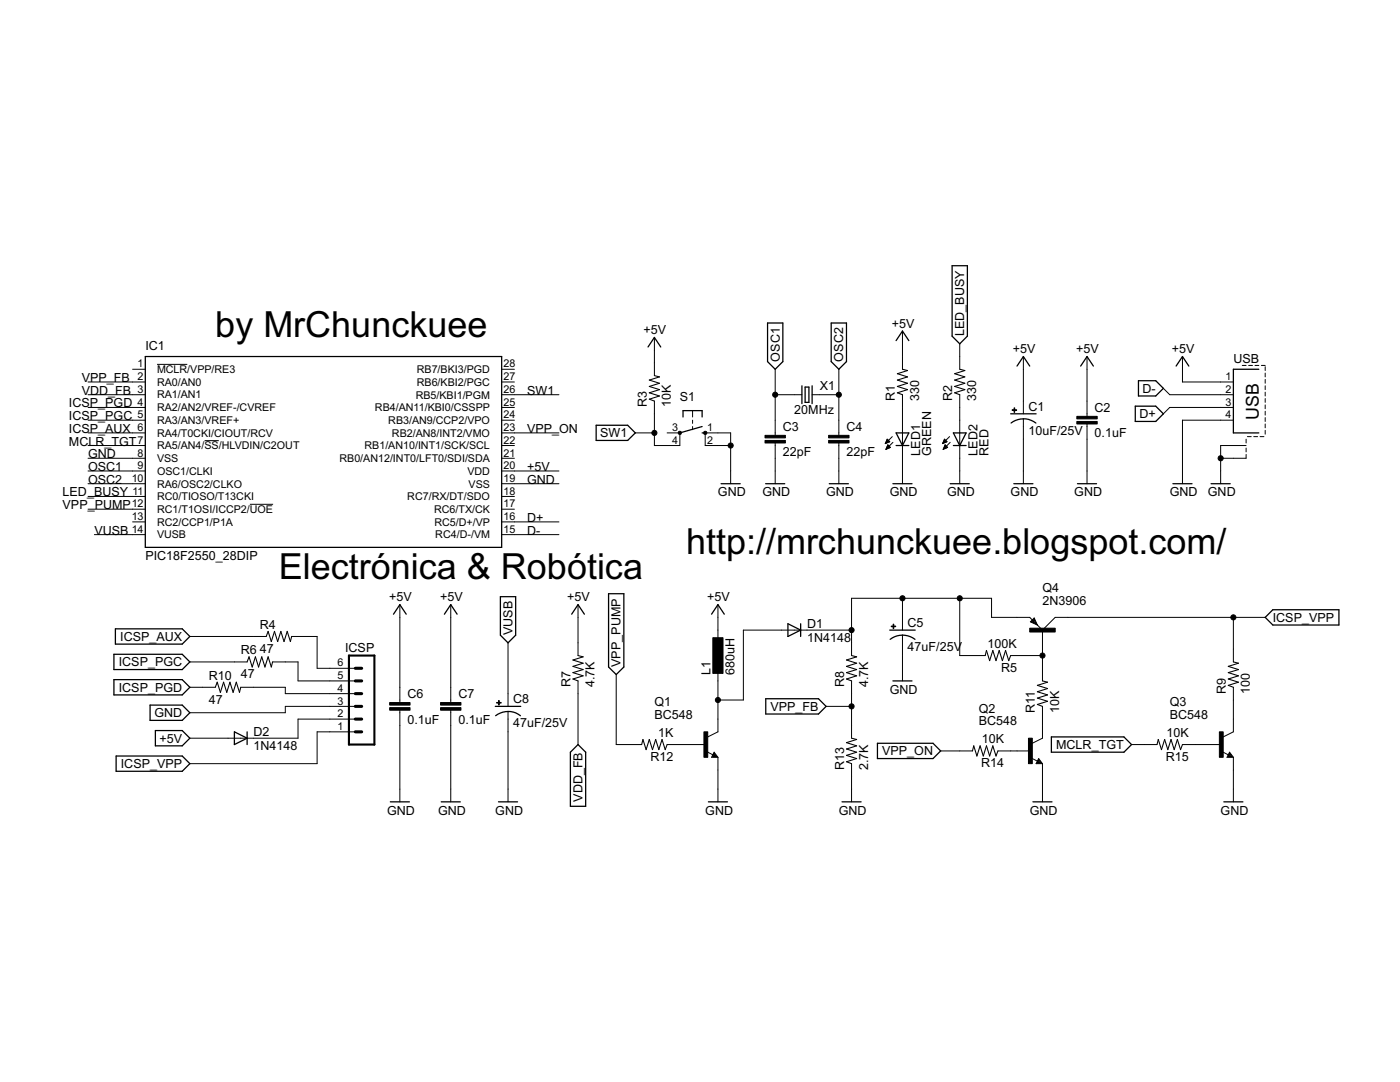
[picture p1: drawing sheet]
<svg xmlns="http://www.w3.org/2000/svg" width="279mm" height="216mm" viewBox="0 0 279 216" stroke-linecap="round" stroke-linejoin="round" font-family="sans-serif">
<g fill="none" stroke="#000" stroke-width=".2">
<path d="M17.6 78.8h11.4M17.6 76.2h11.4M26.5 73.7h2.5M31.3 72.7h6.1M100.1 78.8h11.4M100.1 76.2h2.6M100.1 73.7h2.6M130.6 67.3v7.7M154.7 78.8h5.3M154.7 73.7v13.2M162.1 78.8h5.3M167.4 73.7v13.2"/>
<path d="M180.1 66.1v7.6M180.1 78.8v17.7M191.5 68.6v5.1M191.5 78.8v17.7M204.2 71.1v11.5M216.9 71.1v12M232.2 77.5l1.2 1.3h12.7M236 71.1v5.1h10.1M247.9 72.9h.8M249.2 72.9h.8M250.5 72.9h.7M251.7 72.9h.8"/>
<path d="M252.5 73.2v.7M252.5 74.4v.8M252.5 75.7v.8M252.5 77v.7M252.5 78.3v.7M252.5 79.5v.8M17.6 99.1h11.4M17.6 91.4h11.4M17.6 94h11.4M17.6 88.9h11.4M17.6 86.4h11.4M17.6 83.8h11.4"/>
<path d="M17.6 81.3h11.4M17.6 96.5h11.4M40.8 87.9h2.9M100.1 99.1h2.6M100.1 91.4h2.6M100.1 94h11.4M100.1 88.9h2.6M100.1 86.4h11.4M100.1 83.8h2.6M100.1 81.3h2.6M100.1 96.5h11.4M126.8 86.4h3.8"/>
<path d="M130.6 80v8.9h5.1v-2.5h-2.6M138.2 81.9v1.3M138.2 83.8v.7M138.2 85.1v.6M145.8 88.9h-5.1v-2.5h5.1v10.1M154.7 88.4v8.1M167.4 88.4v8.1M176.7 88.4h.2M176.8 88.3h.4M176.8 88.2h.7M176.8 89.6h.1M176.9 88.1h.6"/>
<path d="M176.9 89.5h.3M176.9 87.9h.5M176.9 89.4h.6M177 89.3h.7M177 87.8h.2M177 87.7h.1M177 89.2h.5M177.1 87.6l.5 .5-.9 .4zM177.1 89h.3M177.1 88.9h.2M177.2 88.8h.1M177.2 88.8l-.4 .9"/>
<path d="M177.2 88.8l.5 .5-.9 .4M178.1 87.1l-1.4 1.4M178.2 88.3l-1.4 1.4M188.2 88.4h.2M188.2 88.3h.4M188.3 88.2h.6M188.3 89.6h.1M188.3 89.5h.3M188.3 88.1h.6M188.4 87.9h.4M188.4 89.4h.5M188.4 89.3h.7"/>
<path d="M188.4 87.8h.3M188.5 87.7h.1M188.5 89.2h.5M188.5 87.6l.5 .5-.9 .4zM188.5 89h.4M188.6 88.9h.1M188.6 88.8l-.4 .9M188.6 88.8l.5 .5-.9 .4M188.6 88.8h.1M189.5 87.1l-1.4 1.4M189.6 88.3l-1.4 1.4M204.2 83.6v12.9"/>
<path d="M216.9 84.6v11.9M246.1 83.8h-10.1v12.7M246.1 81.3h-12.7l-1.2 1.3M248.7 90.7v.7h-5.1M248.7 88.9h-5.1v7.6M248.7 87.6v.8M248.7 89.4v.8M248.9 87.1h.8M250.2 87.1h.8M251.5 87.1h.7M252.5 80.8v.8M252.5 82.1v.7"/>
<path d="M252.5 83.3v.8M252.5 84.6v.8M252.5 85.9v.7M17.6 101.6h11.4M18.8 106.7h10.2M26.5 104.1h2.5M49.9 100.6h4.6M100.1 101.6h2.6M100.1 104.1h11.4M100.1 106.7h11.4M180.1 119.4v6.3M191.5 119.4v11.4h5.1"/>
<path d="M37.9 127h15.2M37.9 132.1h11.4M37.9 137.1h5.1M48 137.1h8.9v1.3h14M54.4 132.1h5.1v3.8h11.4M58.2 127h5.1v6.3h7.6M79.8 120.6v19.6M90 120.6v19.6M101.4 128.3v12.6M115.4 120.6v10.2M115.4 135.9v12.7M123 134.6v14h5.1"/>
<path d="M143.3 120.6v7.7M143.3 133.3v12.7l-2.1 1M169.9 125.7h-21.5v14h-5.1M169.9 135.9v11.4M180.1 126.7v9.2M201.7 130.8h6.3M206.4 123.3l.6 1.4-1.4-.6zM208 125.7l-2.5-2.5h-7.6v-3.8h-28v11.4M208 125.7v10.2M246.1 123.2v8.9M246.1 137.1v8.9l-2 1M252.5 123.2h-41.9l-2.6 2.5"/>
<path d="M70.9 146h-7.6v6.4h-25.4M70.9 143.5h-11.4v3.8h-21.6M70.9 140.9h-14v1.3h-19M79.8 141.7v18.3M90 141.7v18.3M101.4 142v18M133.1 148.6h7.6M141.1 150l1.2 .6M142.5 150.1l.8 1h-1.3zM143.3 151.1v8.9M164.9 140.9h5M169.9 152.4v7.6"/>
<path d="M187.7 149.8h6.4M199.2 149.8h6.3M205.8 151.3l1.3 .6M207.3 151.4l.7 1h-1.2zM208 140.9v6.4l-2 1M208 152.4v7.6M225.8 148.6h5.1M236 148.6h7.6M243.9 150l1.2 .6M245.4 150.1l.7 1h-1.2zM246.1 151.1v8.9"/>
</g>
<g fill="none" stroke="#000" stroke-width=".25">
<path d="M190 53h3.1v14.1l-1.6 1.5-1.5-1.5zM29 71.1h71.1v38.1h-71.1zM129.3 69.2l1.3-1.9 1.3 1.9M153.2 64.5h3v7.7l-1.5 1.5-1.5-1.5zM160 77v3.5M160.7 77.2h.7v3.1h-.7zM162.1 77v3.5M165.9 64.5h3v7.7l-1.5 1.5-1.5-1.5zM178.8 68l1.3-1.9 1.3 1.9M203 73l1.2-1.9 1.3 1.9M215.7 73l1.2-1.9 1.3 1.9M227.2 76h3.5l1.5 1.5-1.5 1.5h-3.5z"/>
<path d="M234.7 73l1.3-1.9 1.3 1.9M251.2 73.7h-5.1v12.7h5.1M119 84.9h6.3l1.5 1.5-1.5 1.5h-6.3zM136.3 83.2v-1.3h3.8v1.3M140.1 86.4h.6M140.1 85.1l-4.4 1.3M143.9 96.5h3.8M152.8 96.5h3.8M165.5 96.5h3.8M178.2 96.5h3.8M178.8 86.4h2.6l-1.3 2.5zM178.8 88.9h2.6"/>
<path d="M189.6 96.5h3.8M190.3 86.4h2.5l-1.3 2.5zM190.3 88.9h2.5M201.7 82.6h5.1M201.8 84.4a4 4 0 0 1 4.9 0M202.3 96.5h3.8M215 96.5h3.8M226.6 81h4.1l1.5 1.6-1.5 1.5h-4.1zM234.1 96.5h3.8M241.7 96.5h3.8M99.9 119.1h3v7.6l-1.5 1.6-1.5-1.6zM121.5 118.5h3v14.6l-1.5 1.5-1.5-1.5z"/>
<path d="M22.7 135.6h13.7l1.5 1.5-1.5 1.6h-13.7zM22.7 130.6h13.7l1.5 1.5-1.5 1.5h-13.7zM23 125.5h13.4l1.5 1.5-1.5 1.5h-13.4zM78.5 122.6l1.3-2 1.3 2M88.7 122.6l1.3-2 1.2 2M114.1 122.6l1.3-2 1.2 2M142 122.6l1.3-2 1.2 2M152.8 139.4h10.5l1.6 1.5-1.6 1.6h-10.5zM157.2 124.5l2.6 1.2-2.6 1.3zM159.8 124.5v2.5M177.6 125.7h5M177.7 127.6a4 4 0 0 1 4.9 0"/>
<path d="M178.2 135.9h3.8M206.4 123.6l.4 .9-.9-.4zM206.4 123.8l-.3 .3M252.5 123.2l1.5-1.5h13.2v3h-13.2zM23.2 150.9h13.2l1.5 1.5-1.5 1.5h-13.2zM30 140.7h6.4l1.5 1.5-1.5 1.5h-6.4zM31 145.8h5.4l1.5 1.5-1.5 1.5h-5.4zM46.8 146l2.5 1.3-2.5 1.3zM49.3 146v2.6M77.9 160h3.8M88.1 160h3.8M98.8 140.9h5.1"/>
<path d="M98.9 142.8a4 4 0 0 1 5 0M99.5 160h3.8M115.4 148.6l1.5 1.5v10.8h-3.1v-10.8zM141.4 160h3.8M142.5 150.6l.1 .3h-.3l.2-.6 .5 .7h-.7M168 160h3.9M175.1 148.3h11.1l1.5 1.5-1.5 1.6h-11.1zM206.1 160h3.9M207.3 151.9l.1 .2h-.4l.3-.5 .5 .7h-.8M209.8 147h14.5l1.5 1.6-1.5 1.5h-14.5zM244.2 160h3.9M245.4 150.6l.1 .3h-.4l.3-.6 .5 .7h-.8"/>
</g>
<g fill="#000" stroke="#000" stroke-width=".2">
<path d="M152.7 87.9h4v.5h-4zM152.7 86.9h4v.5h-4zM165.4 87.9h4v.5h-4zM165.4 86.9h4v.5h-4zM202 81.8h.9v.1h-.9zM202.4 81.4h.1v.9h-.1zM214.9 84.1h4.1v.5h-4.1zM214.9 83.1h4.1v.5h-4.1zM99.5 139.8h.1v.9h-.1zM142.3 127.3h2v7.1h-2zM177.9 124.9h.9v.2h-.9zM178.2 124.5h.2v.9h-.2z"/>
<path d="M205.5 125.3h5.1v.8h-5.1zM77.8 141.2h4v.5h-4zM77.8 140.2h4v.5h-4zM87.9 141.2h4.1v.5h-4.1zM87.9 140.2h4.1v.5h-4.1zM99.1 140.2h.9v.1h-.9zM140.5 146h.7v5.1h-.7zM205.3 147.3h.7v5.1h-.7zM243.4 146h.7v5.1h-.7z"/>
</g>
<g fill="#000" stroke="#000" stroke-width=".2">
<path d="M135.4 86.1h.5v.5h-.5l-.1-.2z" fill-rule="evenodd"/>
<circle cx="154.7" cy="78.8" r=".51"/>
<circle cx="167.4" cy="78.8" r=".51"/>
<circle cx="130.6" cy="86.4" r=".51"/>
<circle cx="140.8" cy="86.4" r=".33"/>
<circle cx="145.8" cy="88.9" r=".51"/>
<circle cx="243.6" cy="91.4" r=".51"/>
<circle cx="180.1" cy="119.4" r=".51"/>
<circle cx="191.5" cy="119.4" r=".51"/>
<circle cx="143.3" cy="139.7" r=".51"/>
<circle cx="169.9" cy="125.7" r=".51"/>
<circle cx="208" cy="130.8" r=".51"/>
<circle cx="246.1" cy="123.2" r=".51"/>
<circle cx="169.9" cy="140.9" r=".51"/>
</g>
<g fill="none" stroke="#000" stroke-width=".21">
<path d="M130.6 75l1 .2-2 .6 2 .7-2 .6 2 .6-2 .7 2 .6-2 .7 1 .3M180.1 73.7l1 .2-2 .7 2 .6-2 .6 2 .7-2 .6 2 .6-2 .7 1 .4M191.5 73.7l1.1 .2-2.1 .7 2.1 .6-2.1 .6 2.1 .7-2.1 .6 2.1 .6-2.1 .7 1 .4M43 137.1l.3-1 .7 2.1 .6-2.1 .7 2.1 .6-2.1 .6 2.1 .7-2.1 .6 2.1 .2-1.1M49.3 132.1l.4-1 .6 2 .7-2 .6 2 .6-2 .7 2 .6-2 .6 2 .3-1M53.1 127l.4-1 .6 2 .7-2 .6 2 .6-2 .7 2 .6-2 .7 2 .2-1M115.4 130.8l1 .3-2.1 .6 2.1 .6-2.1 .7 2.1 .6-2.1 .6 2.1 .7-2.1 .6 1.1 .4M169.9 130.8l1.1 .3-2.1 .6 2.1 .6-2.1 .7 2.1 .6-2.1 .6 2.1 .7-2.1 .6 1 .4M196.6 130.8l.3-1 .6 2 .6-2 .7 2 .6-2 .6 2 .7-2 .6 2 .4-1M208 135.9l1.1 .2-2.1 .7 2.1 .6-2.1 .6 2.1 .7-2.1 .6 2.1 .6-2.1 .7 1 .3M246.1 132.1l1.1 .2-2.1 .7 2.1 .6-2.1 .6 2.1 .7-2.1 .6 2.1 .6-2.1 .7 1 .3M128.1 148.6l.2-1 .6 2 .7-2 .6 2 .7-2 .6 2 .6-2 .7 2 .3-1"/>
<path d="M169.9 147.3l1.1 .3-2.1 .6 2.1 .6-2.1 .7 2.1 .6-2.1 .6 2.1 .7-2.1 .6 1 .4M194.1 149.8l.2-1 .7 2.1 .6-2.1 .6 2.1 .7-2.1 .6 2.1 .6-2.1 .7 2.1 .4-1.1M230.9 148.6l.3-1 .6 2 .6-2 .7 2 .6-2 .6 2 .7-2 .6 2 .4-1"/>
</g>
<path d="M69.6 130.8h5.1v17.8h-5.1z" fill="none" stroke="#000" stroke-width=".42"/>
<path d="M70.9 135.9h1.3M70.9 138.4h1.3M70.9 133.3h1.3M70.9 140.9h1.3M70.9 143.5h1.3M70.9 146h1.3" fill="none" stroke="#000" stroke-width=".61"/>
<g font-size="8">
<text x="43" y="67.3">by MrChunckuee</text>
<text x="136.9" y="110.5">http://mrchunckuee.blogspot.com/</text>
<text x="55.7" y="115.6">Electrónica &amp; Robótica</text>
</g>
<text font-size="4" x="251.2" y="83.8" transform="rotate(-90 251.2 83.8)">USB</text>
<g font-size="2.8">
<text x="178" y="65.4">+5V</text>
<text x="29" y="69.9">IC1</text>
<text x="128.5" y="66.6">+5V</text>
<text x="192.4" y="67.1" transform="rotate(-90 192.4 67.1)">LED_BUSY</text>
<text x="202.1" y="70.5">+5V</text>
<text x="214.8" y="70.5">+5V</text>
<text x="233.9" y="70.5">+5V</text>
<text x="16.3" y="76.2">VPP_FB</text>
<text x="155.6" y="72.2" transform="rotate(-90 155.6 72.2)">OSC1</text>
<text x="163.6" y="77.7">X1</text>
<text x="168.3" y="72.2" transform="rotate(-90 168.3 72.2)">OSC2</text>
<text x="246.1" y="72.4">USB</text>
<text x="13.8" y="81.3">ICSP_PGD</text>
<text x="13.8" y="83.8">ICSP_PGC</text>
<text x="16.3" y="78.8">VDD_FB</text>
<text x="105.2" y="78.8">SW1</text>
<text x="129.1" y="81.3" transform="rotate(-90 129.1 81.3)">R3</text>
<text x="133.9" y="81.3" transform="rotate(-90 133.9 81.3)">10K</text>
<text x="135.7" y="80">S1</text>
<text x="158.5" y="82.6">20MHz</text>
<text x="178.6" y="80" transform="rotate(-90 178.6 80)">R1</text>
<text x="183.4" y="80" transform="rotate(-90 183.4 80)">330</text>
<text x="190" y="80" transform="rotate(-90 190 80)">R2</text>
<text x="194.8" y="80" transform="rotate(-90 194.8 80)">330</text>
<text x="205.3" y="81.9">C1</text>
<text x="218.5" y="82.2">C2</text>
<text x="227.4" y="83.5">D+</text>
<text x="228" y="78.4">D-</text>
<text x="13.8" y="86.4">ICSP_AUX</text>
<text x="13.8" y="88.9">MCLR_TGT</text>
<text x="105.2" y="86.4">VPP_ON</text>
<text x="119.8" y="87.3">SW1</text>
<text x="156.2" y="86">C3</text>
<text x="168.9" y="86">C4</text>
<text x="205.3" y="86.8">10uF/25V</text>
<text x="218.5" y="87.3">0.1uF</text>
<text x="17.6" y="91.4">GND</text>
<text x="17.6" y="94">OSC1</text>
<text x="105.2" y="94">+5V</text>
<text x="156.2" y="91.1">22pF</text>
<text x="168.9" y="91.1">22pF</text>
<text x="183.7" y="90.9" transform="rotate(-90 183.7 90.9)">LED1</text>
<text x="185.8" y="90.9" transform="rotate(-90 185.8 90.9)">GREEN</text>
<text x="195.1" y="90.9" transform="rotate(-90 195.1 90.9)">LED2</text>
<text x="197.3" y="90.9" transform="rotate(-90 197.3 90.9)">RED</text>
<text x="12.5" y="99.1">LED_BUSY</text>
<text x="12.5" y="101.6">VPP_PUMP</text>
<text x="17.6" y="96.5">OSC2</text>
<text x="105.2" y="96.5">GND</text>
<text x="143.3" y="99.1">GND</text>
<text x="152.2" y="99.1">GND</text>
<text x="164.9" y="99.1">GND</text>
<text x="177.6" y="99.1">GND</text>
<text x="189" y="99.1">GND</text>
<text x="201.7" y="99.1">GND</text>
<text x="214.4" y="99.1">GND</text>
<text x="233.4" y="99.1">GND</text>
<text x="241.1" y="99.1">GND</text>
<text x="18.8" y="106.7">VUSB</text>
<text x="105.2" y="104.1">D+</text>
<text x="105.2" y="106.7">D-</text>
<text x="29" y="111.8">PIC18F2550_28DIP</text>
<text x="77.7" y="120">+5V</text>
<text x="87.8" y="120">+5V</text>
<text x="113.2" y="120">+5V</text>
<text x="141.2" y="120">+5V</text>
<text x="208" y="118.1">Q4</text>
<text x="51.9" y="125.5">R4</text>
<text x="161.1" y="125.2">D1</text>
<text x="181.1" y="125.1">C5</text>
<text x="208" y="120.6">2N3906</text>
<text x="254" y="124.1">ICSP_VPP</text>
<text x="24" y="127.9">ICSP_AUX</text>
<text x="48.1" y="130.6">R6</text>
<text x="51.9" y="130.3">47</text>
<text x="68.9" y="130">ICSP</text>
<text x="102.3" y="126.7" transform="rotate(-90 102.3 126.7)">VUSB</text>
<text x="161.1" y="128">1N4148</text>
<text x="181.1" y="129.9">47uF/25V</text>
<text x="197.1" y="129.3">100K</text>
<text x="23.7" y="133">ICSP_PGC</text>
<text x="41.7" y="135.7">R10</text>
<text x="48.1" y="135.4">47</text>
<text x="113.9" y="137.1" transform="rotate(-90 113.9 137.1)">R7</text>
<text x="118.7" y="137.1" transform="rotate(-90 118.7 137.1)">4.7K</text>
<text x="123.9" y="133.1" transform="rotate(-90 123.9 133.1)">VPP_PUMP</text>
<text x="141.8" y="134.6" transform="rotate(-90 141.8 134.6)">L1</text>
<text x="146.6" y="134.6" transform="rotate(-90 146.6 134.6)">680uH</text>
<text x="168.5" y="137.1" transform="rotate(-90 168.5 137.1)">R8</text>
<text x="173.3" y="137.1" transform="rotate(-90 173.3 137.1)">4.7K</text>
<text x="199.8" y="134.1">R5</text>
<text x="23.7" y="138">ICSP_PGD</text>
<text x="30.8" y="143.1">GND</text>
<text x="41.7" y="140.4">47</text>
<text x="81.3" y="139.3">C6</text>
<text x="91.5" y="139.3">C7</text>
<text x="102.4" y="140.3">C8</text>
<text x="130.6" y="143.5">BC548</text>
<text x="130.6" y="141">Q1</text>
<text x="153.7" y="141.8">VPP_FB</text>
<text x="177.6" y="138.4">GND</text>
<text x="195.3" y="142.2">Q2</text>
<text x="206.5" y="142.2" transform="rotate(-90 206.5 142.2)">R11</text>
<text x="211.3" y="142.2" transform="rotate(-90 211.3 142.2)">10K</text>
<text x="233.4" y="143.5">BC548</text>
<text x="233.4" y="141">Q3</text>
<text x="244.6" y="138.4" transform="rotate(-90 244.6 138.4)">R9</text>
<text x="249.4" y="138.4" transform="rotate(-90 249.4 138.4)">100</text>
<text x="31.8" y="148.2">+5V</text>
<text x="50.6" y="149.6">1N4148</text>
<text x="50.6" y="146.8">D2</text>
<text x="81.3" y="144.4">0.1uF</text>
<text x="91.5" y="144.4">0.1uF</text>
<text x="102.4" y="145.1">47uF/25V</text>
<text x="131.3" y="147.1">1K</text>
<text x="195.3" y="144.8">BC548</text>
<text x="196" y="148.3">10K</text>
<text x="210.8" y="149.5">MCLR_TGT</text>
<text x="232.8" y="147.1">10K</text>
<text x="24.1" y="153.3">ICSP_VPP</text>
<text x="129.8" y="151.8">R12</text>
<text x="168.5" y="153.7" transform="rotate(-90 168.5 153.7)">R13</text>
<text x="173.3" y="153.7" transform="rotate(-90 173.3 153.7)">2.7K</text>
<text x="176" y="150.7">VPP_ON</text>
<text x="195.8" y="153.1">R14</text>
<text x="232.7" y="151.8">R15</text>
<text x="116.2" y="160" transform="rotate(-90 116.2 160)">VDD_FB</text>
<text x="77.3" y="162.5">GND</text>
<text x="87.4" y="162.5">GND</text>
<text x="98.8" y="162.5">GND</text>
<text x="140.7" y="162.5">GND</text>
<text x="167.4" y="162.5">GND</text>
<text x="205.5" y="162.5">GND</text>
<text x="243.6" y="162.5">GND</text>
</g>
<g font-size="2.4">
<text x="27.5" y="73.3">1</text>
<text x="27.5" y="75.9">2</text>
<text x="31.3" y="74.4">MCLR/VPP/RE3</text>
<text x="31.3" y="77">RA0/AN0</text>
<text x="83.2" y="77">RB6/KBI2/PGC</text>
<text x="83.2" y="74.4">RB7/BKI3/PGD</text>
<text x="100.5" y="75.9">27</text>
<text x="100.5" y="73.3">28</text>
<text x="244.6" y="75.9">1</text>
<text x="27.5" y="78.4">3</text>
<text x="27.5" y="80.9">4</text>
<text x="27.5" y="83.5">5</text>
<text x="31.3" y="79.5">RA1/AN1</text>
<text x="31.3" y="82.1">RA2/AN2/VREF-/CVREF</text>
<text x="74.8" y="82.1">RB4/AN11/KBI0/CSSPP</text>
<text x="83" y="79.5">RB5/KBI1/PGM</text>
<text x="100.5" y="83.5">24</text>
<text x="100.5" y="80.9">25</text>
<text x="100.5" y="78.4">26</text>
<text x="244.6" y="78.4">2</text>
<text x="244.6" y="80.9">3</text>
<text x="244.6" y="83.5">4</text>
<text x="27.5" y="86">6</text>
<text x="27.5" y="88.6">7</text>
<text x="31.3" y="84.6">RA3/AN3/VREF+</text>
<text x="31.3" y="87.1">RA4/T0CKI/CIOUT/RCV</text>
<text x="31.3" y="89.7">RA5/AN4/SS/HLVDIN/C2OUT</text>
<text x="72.8" y="89.7">RB1/AN10/INT1/SCK/SCL</text>
<text x="77.5" y="84.6">RB3/AN9/CCP2/VPO</text>
<text x="78.2" y="87.1">RB2/AN8/INT2/VMO</text>
<text x="100.5" y="88.6">22</text>
<text x="100.5" y="86">23</text>
<text x="134.1" y="86">3</text>
<text x="134.1" y="88.6">4</text>
<text x="141.1" y="86">1</text>
<text x="141.1" y="88.6">2</text>
<text x="27.5" y="91.1">8</text>
<text x="27.5" y="93.6">9</text>
<text x="31.3" y="92.2">VSS</text>
<text x="31.3" y="94.7">OSC1/CLKI</text>
<text x="67.8" y="92.2">RB0/AN12/INT0/LFT0/SDI/SDA</text>
<text x="93.3" y="94.7">VDD</text>
<text x="100.5" y="93.6">20</text>
<text x="100.5" y="91.1">21</text>
<text x="26.3" y="96.2">10</text>
<text x="26.3" y="101.2">12</text>
<text x="26.4" y="98.7">11</text>
<text x="31.3" y="97.3">RA6/OSC2/CLKO</text>
<text x="31.3" y="99.8">RC0/TIOSO/T13CKI</text>
<text x="81.3" y="99.8">RC7/RX/DT/SDO</text>
<text x="93.5" y="97.3">VSS</text>
<text x="100.5" y="98.7">18</text>
<text x="100.5" y="96.2">19</text>
<text x="100.5" y="101.2">17</text>
<text x="26.3" y="103.8">13</text>
<text x="26.3" y="106.3">14</text>
<text x="31.3" y="102.4">RC1/T1OSI/ICCP2/UOE</text>
<text x="31.3" y="104.9">RC2/CCP1/P1A</text>
<text x="31.3" y="107.4">VUSB</text>
<text x="86.6" y="102.4">RC6/TX/CK</text>
<text x="86.7" y="104.9">RC5/D+/VP</text>
<text x="86.9" y="107.4">RC4/D-/VM</text>
<text x="100.5" y="106.3">15</text>
<text x="100.5" y="103.8">16</text>
<text x="67.4" y="135.5">5</text>
<text x="67.4" y="133">6</text>
<text x="67.4" y="143.1">2</text>
<text x="67.4" y="140.6">3</text>
<text x="67.4" y="138.1">4</text>
<text x="67.4" y="145.7">1</text>
</g>
</svg>
